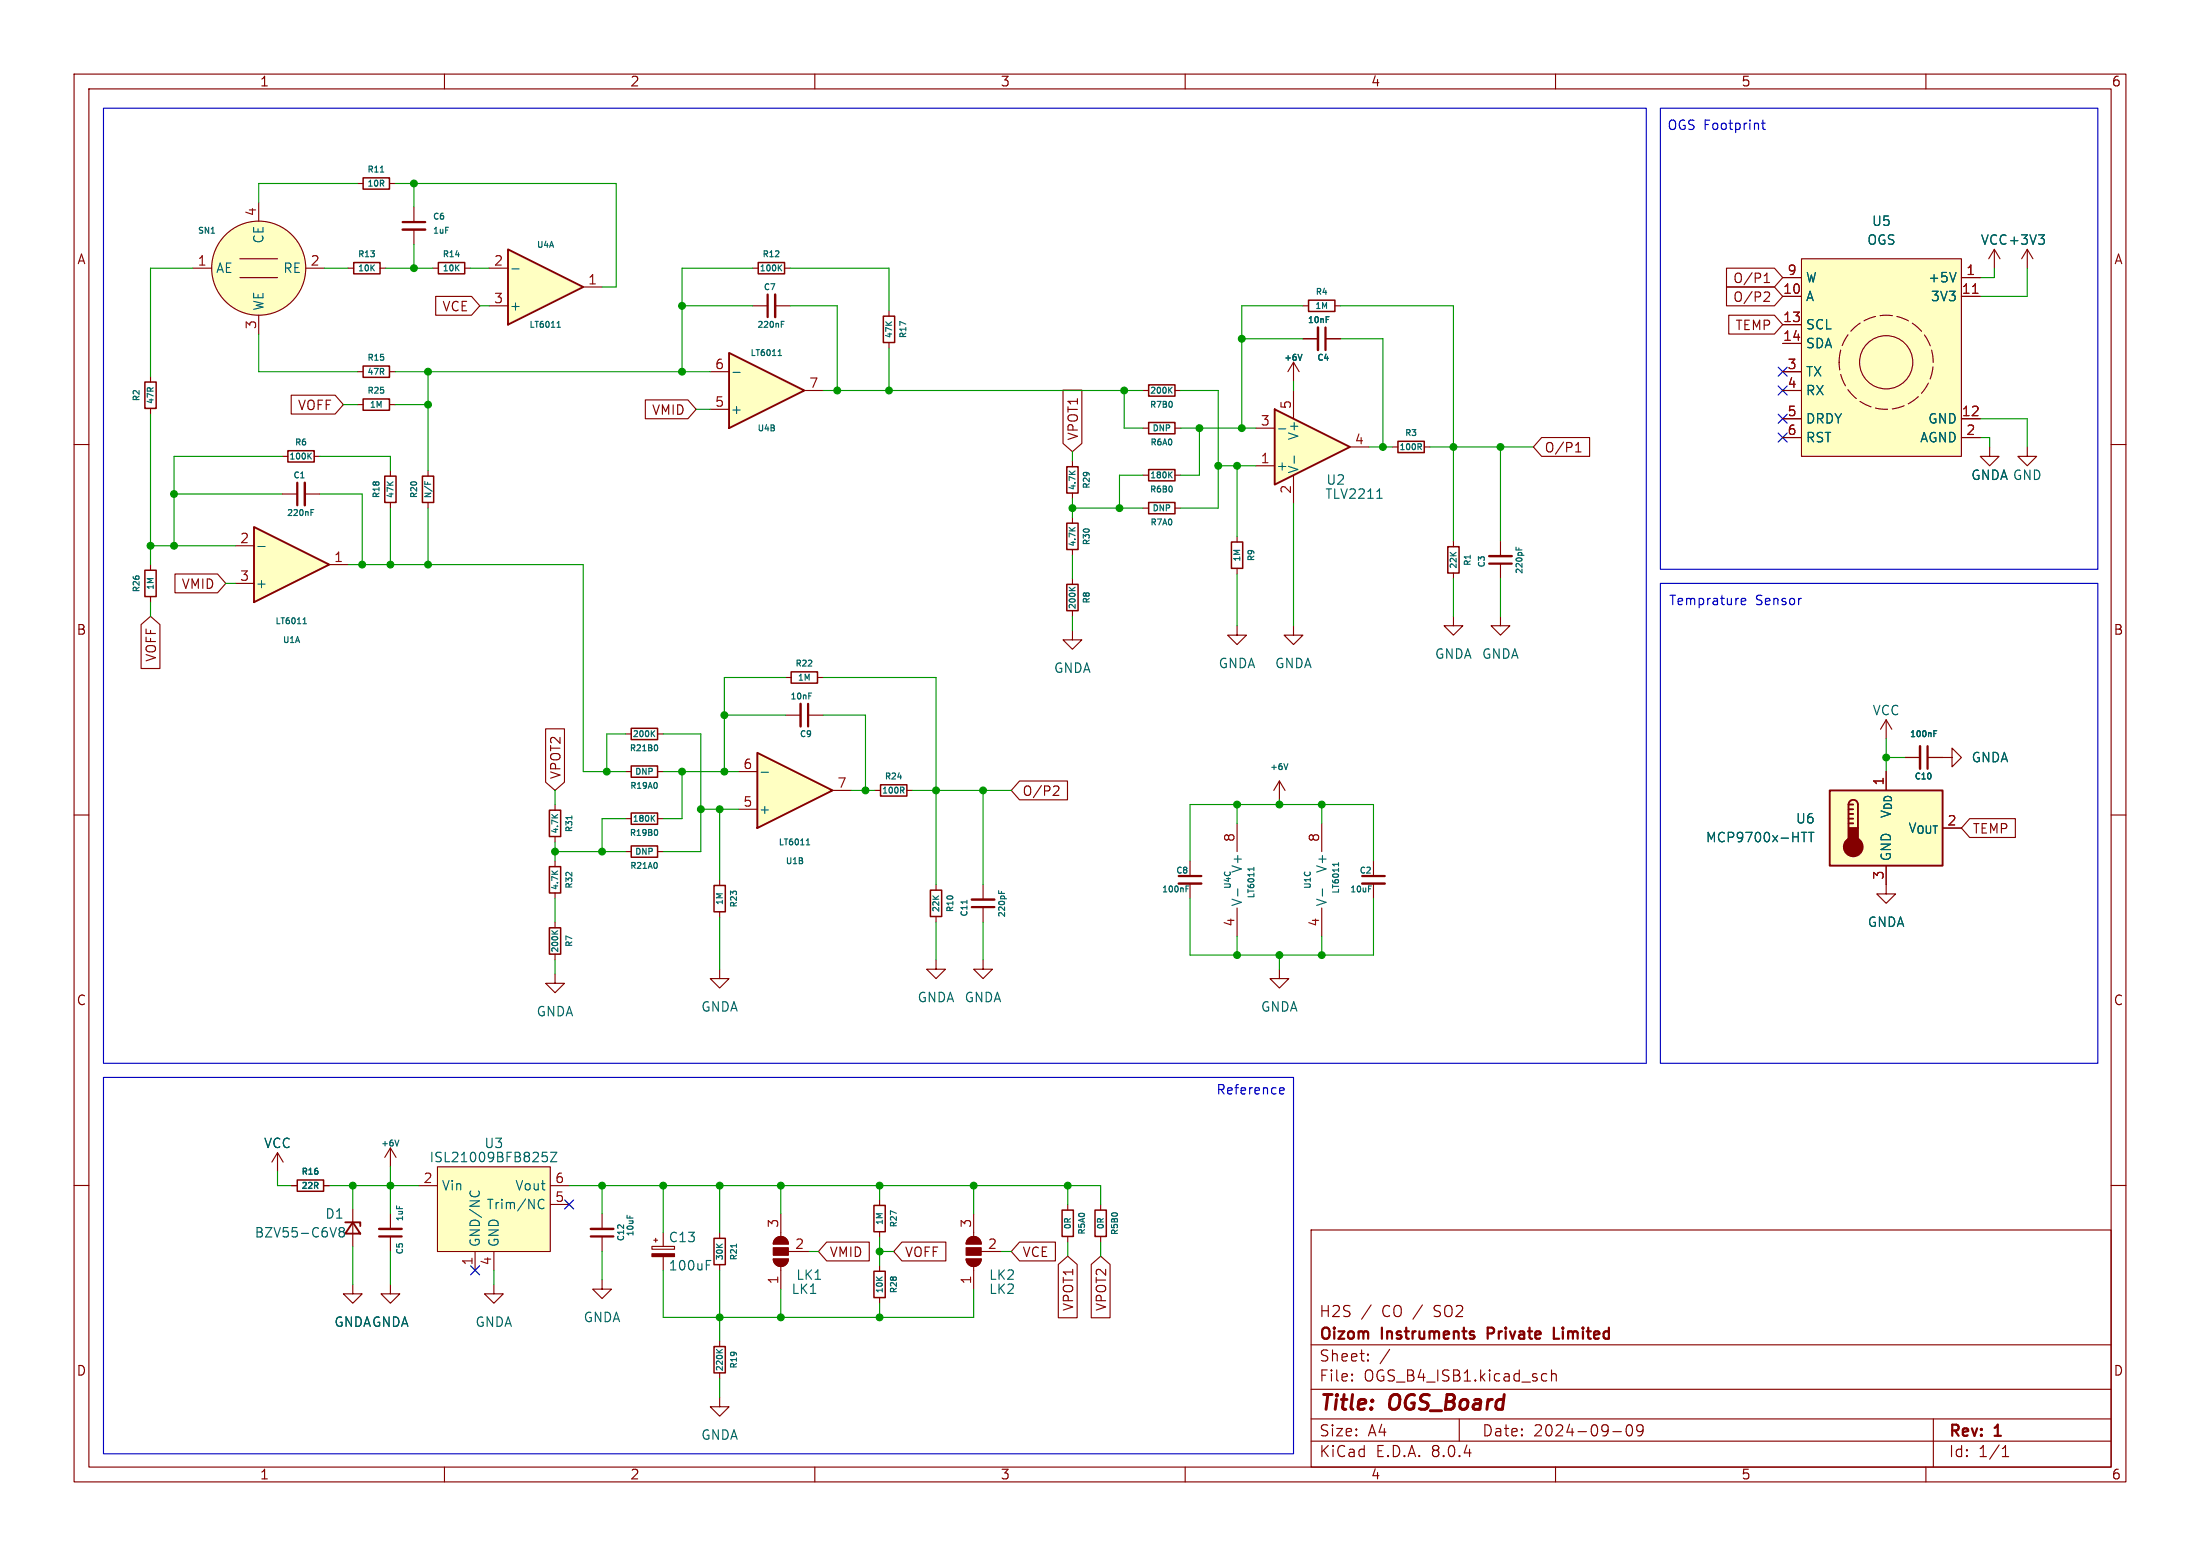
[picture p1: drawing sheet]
<svg xmlns="http://www.w3.org/2000/svg" width="297mm" height="210mm" viewBox="0 0 297 210" stroke-linecap="round" stroke-linejoin="round" font-family="sans-serif">
<g fill="none" stroke="#840000" stroke-width=".15">
<path d="M10 10h277v190h-277zM12 12h273v186h-273zM60 10v2M110 10v2M160 10v2M210 10v2M260 10v2M10 60h2M285 60h2M188 60.3h.7M192.3 60.3h.7M10 110h2"/>
<path d="M160.7 116.2v2M160.7 119.3v2M285 110h2M10 160h2M285 160h2M118.7 170.8v.8M118.7 175.1v.8M177 166h108v32h-108zM185.1 176.1l-1.3 2M60 198v2M110 198v2M160 198v2"/>
<path d="M177 194.5h108M177 191.5h108M177 187.5h108M177 181.5h108M182.5 186.3h.1l-.1 .1M182.5 186.3v.1M182.5 185.5v.1M182.5 185.5h.1l-.1 .1M184.7 183.6v.1M184.7 183.6h-.1l.1 .1M184.7 182.8v.1M184.7 182.8h-.1l.1 .1"/>
<path d="M187.6 182.1l-1.3 2M197 191.5v3M208.4 185.4l.4 .1M208.8 186.3l-.4 .1M209.5 185.5a.37 .37 0 0 1 .6 .1v.8M209.5 184.9v1.5M210 198v2M217.7 193.2h1.2M219.7 192.4a.36 .36 0 0 1 .3-.1 .36 .36 0 0 1 .3 .3 .77 .77 0 0 1-.4 1.2 .91 .91 0 0 1-.2-1.4zM221.8 192.9l-.3 .3h-.3l-.2-.3v-.3l.1-.2 .4-.1 .2 .1a.99 .99 0 0 1-.3 1.4h-.3M260 198v2M261 191.5v6.5"/>
<path d="M270.3 196.6h.9M270.3 195.5l.4-.4v1.5"/>
</g>
<path d="M159.1 118.2h3.1M200.8 180h.6M201.4 179.2h-.6v1.5M209.8 179.2v1.5h.7" fill="none" stroke="#840000" stroke-width=".3"/>
<path d="M188.7 59.6h3.6v1.5h-3.6zM118 171.6h1.5v3.5h-1.5z" fill="none" stroke="#840000" stroke-width=".2"/>
<path d="M191.8 59.9l.1 .1-.1 .3M191.6 60.3l.3 .4M160.1 120h.3M160.1 119.6h.4" fill="none" stroke="#006464" stroke-width=".15"/>
<path d="M159.1 119.3h3.1" fill="none" stroke="#840000" stroke-width=".33"/>
<path d="M243.2 34.9h21.6v26.7h-21.6z" fill="#ffffc2"/>
<g fill="none" stroke="#840000" stroke-width=".15">
<path d="M240.7 37.5h2.5M243.2 34.9h21.6v26.7h-21.6zM264.8 37.5h2.5M269.2 33.7l-.7 1.2M269.2 33.7v2.5M269.2 33.7l.8 1.2M240.7 40h2.5M240.7 56.5h2.5M240.7 43.8h2.5M240.7 46.4h2.5M240.7 59.1h2.5M240.7 50.2h2.5"/>
<path d="M240.7 52.7h2.5M264.8 40h2.5M264.8 56.5h2.5M264.8 59.1h2.5M154.3 68.6h.8M158.6 68.6h.8M268.6 60.3v1.3h1.3l-1.3 1.3-1.3-1.3h1.3M273.7 60.3v1.3h1.3l-1.3 1.3-1.3-1.3h1.3M167 111.1v3.8M167 122.6v3.8M97.2 181v.7M97.2 185.3v.8"/>
<circle cx="254.6" cy="48.9" r="3.6"/>
</g>
<circle cx="254.6" cy="48.9" r="6.3" fill="none" stroke="#840000" stroke-width=".15" stroke-dasharray="1.7 .6"/>
<path d="M264.1 36.8l-.5 1.2M167.1 120v.9M169.3 117.1v.4M169.3 117.3h-.8l.2 .1M96.7 182.1l.5 .5M97.5 182.1l-.4 .4" fill="none" stroke="#006464" stroke-width=".15"/>
<path d="M266.3 39.6h.7" fill="none" stroke="#a90000" stroke-width=".15"/>
<path d="M155.1 67.8h3.5v1.5h-3.5zM96.4 181.7h1.5v3.6h-1.5z" fill="none" stroke="#840000" stroke-width=".2"/>
<path d="M247 106.7h15.3v10.1h-15.3z" fill="#ffffc2"/>
<path d="M247 106.7h15.3v10.1h-15.3zM249.6 108.6a.64 .64 0 0 1 .6-.6 .64 .64 0 0 1 .6 .6v3.2M249.6 111.1h.6M249.6 110.5h.6M249.6 109.9h.6M249.6 109.2h.6M249.6 108.6v3.2M249.6 108.6h.6" fill="none" stroke="#840000" stroke-width=".25"/>
<g fill="#840000" stroke="#840000" stroke-width=".25">
<path d="M249.6 111.8h1.2v1.9h-1.2z"/>
<circle cx="250.2" cy="114.3" r="1.27"/>
</g>
<g fill="none" stroke="#840000" stroke-width=".15">
<path d="M175.9 41.3h.8M180.2 41.3h.8M144.8 69.9v.7M144.8 74.2v.7M154.3 64.1h.8M158.6 64.1h.8M254.6 97.2v2.5M254.6 97.2l-.7 1.2M254.6 97.2l.8 1.2M84.5 110.5h.7M88.8 110.5h.7M172.7 105.4l-.7 1.3"/>
<path d="M172.7 105.4v2.6M172.7 105.4l.8 1.3M254.6 116.8v3.9h1.3l-1.3 1.2-1.2-1.2h1.2M257.2 102.2h2M260.2 102.2h3.3v-1.2l1.3 1.2-1.3 1.3v-1.3M81.3 172.7v1.3h1.2l-1.2 1.3-1.3-1.3h1.3M81.3 163.8v2.1M81.3 166.9v2M88 168.2h3.1v.4h-3.1zM88.3 167.4h.5M88.5 167.1v.5M89.5 166.4v1.8"/>
<path d="M89.5 169.6v1.9M97.2 166.4v.7M97.2 170.7v.8"/>
</g>
<g fill="none" stroke="#006464" stroke-width=".15">
<path d="M144.3 71.2l.5 .4M145.1 71.2l-.4 .3M157.9 64l.3 .5M158.2 63.7l-.4 .5M261.1 99h.2M261.1 98.6h.4M88 110.4l.4 .5M88.4 110.1l-.5 .4M88.6 112a.5 .5 0 0 1 0 .8M173.9 103.1l-.3 .8M243.2 112.3h.7M244.2 112.3h.7"/>
<path d="M244.5 112.3v1.3M84.7 164v.4M95.4 170.7h.4M95.4 170.1h.6M99.4 167.9v.5"/>
</g>
<path d="M259.2 100.7v3.1M79.8 165.9h3" fill="none" stroke="#840000" stroke-width=".33"/>
<path d="M260.2 100.7v3.1M79.8 166.9h3" fill="none" stroke="#840000" stroke-width=".3"/>
<path d="M176.7 40.5h3.5v1.5h-3.5zM144 70.6h1.5v3.6h-1.5zM155.1 63.4h3.5v1.5h-3.5zM85.2 109.7h3.6v1.6h-3.6zM96.4 167.1h1.5v3.6h-1.5z" fill="none" stroke="#840000" stroke-width=".2"/>
<path d="M88 169.2h3.1v.4h-3.1z" fill="#840000" stroke="#840000" stroke-width=".15"/>
<path d="M68.6 33.7l10.1 5-10.1 5.1z" fill="#ffffc2"/>
<path d="M68.6 33.7l10.1 5-10.1 5.1z" fill="none" stroke="#840000" stroke-width=".25"/>
<path d="M66 36.2h2.6M78.7 38.7h2.6M66 41.3h2.6M57.8 63.5v.8M57.8 67.8v.8" fill="none" stroke="#840000" stroke-width=".15"/>
<path d="M69.1 36.3h1M75.2 44.2h.5M75.3 43.6l.1-.2v.8M57.3 65v.4M57.7 65.1v.3" fill="none" stroke="#006464" stroke-width=".15"/>
<path d="M57 64.3h1.5v3.5h-1.5z" fill="none" stroke="#840000" stroke-width=".2"/>
<path d="M98.4 47.6l10.2 5.1-10.2 5.1z" fill="#ffffc2"/>
<path d="M98.4 47.6l10.2 5.1-10.2 5.1z" fill="none" stroke="#840000" stroke-width=".25"/>
<g fill="none" stroke="#840000" stroke-width=".15">
<path d="M48.3 24.8h.7M52.6 24.8h.7M55.9 27.9v2.1M55.9 31v2M58.4 36.2h.8M62.7 36.2h.8M101.6 36.2h.8M105.9 36.2h.8M273.7 33.7l-.8 1.2M273.7 33.7v2.5M273.7 33.7l.7 1.2M95.9 55.2h2.5"/>
<path d="M95.9 50.2h2.5M101.6 41.3h2M104.6 41.3h2.1M108.6 52.7h2.5M120 41.9v.8M120 46.2v.8M154.3 52.7h.8M154.3 57.8h.8M158.6 52.7h.8M158.6 57.8h.8M174.6 48.9l-.7 1.3M174.6 48.9v2.5"/>
<path d="M174.6 48.9l.8 1.3M175.9 45.7h2M178.9 45.7h2.1M144.8 62.2v.8M144.8 66.5v.8M144.8 78.1v.8M167 72.4v.8M167 76.7v.8M196.2 73v.8M196.2 77.3v.8M202.6 73v2.1M202.6 76.1v2"/>
<path d="M84.5 99.1h.7M88.8 99.1h.7M106 96.5h2.1M106 91.4h.8M109.1 96.5h2M110.4 91.4h.7M144.8 85.1v1.3h1.2l-1.2 1.2-1.3-1.2h1.3M144.8 82.4v.8M167 84.5v1.2h1.3l-1.3 1.3-1.3-1.3h1.3M174.6 84.5v1.2h1.3l-1.3 1.3-1.2-1.3h1.2M196.2 83.2v1.3h1.3l-1.3 1.2-1.3-1.2h1.3M202.6 83.2v1.3h1.2l-1.2 1.2-1.3-1.2h1.3"/>
<path d="M74.9 108.6v.7M74.9 112.9v.8M74.9 116.2v.8M84.5 104.1h.7M84.5 114.9h.7M88.8 104.1h.7M88.8 114.9h.7M97.2 118.7v.8M118.1 106.7h.8M122.4 106.7h.8M126.4 119.4v.7M132.7 119.4v2"/>
<path d="M178.4 111.1v3.8M185.4 116.2v2M185.4 119.3v2M74.9 120.5v.8M74.9 124.5v.7M74.9 128.8v.7M97.2 123.1v.7M126.4 129.5v1.3h1.2l-1.2 1.3-1.3-1.3h1.3M126.4 123.7v.8M132.7 129.5v1.3h1.3l-1.3 1.3-1.3-1.3h1.3M132.7 122.4v2.1M172.7 130.8v1.3h1.3l-1.3 1.3-1.3-1.3h1.3"/>
<path d="M178.4 122.6v3.8"/>
</g>
<g fill="none" stroke="#006464" stroke-width=".15">
<path d="M51.4 23.2h.4M105.2 36.1l.3 .5M105.5 35.8l-.4 .4M275.2 31.7h.8l-.4 .5M275.7 32.2l.3 .2v.3l-.3 .3M99 50.3h.9M105 48h.5M105.1 47.4l.2-.2v.8M105.5 43.8h.2M105.5 43.4h.4M157.9 52.6l.3 .5M158.2 52.3l-.4 .4"/>
<path d="M175.8 47.8l-.3 .8M179 42.7h.4M144.3 63.6l.5 .4M144.3 79.3l.5 .4M145.1 63.6l-.4 .3M145.1 79.3l-.4 .3M204.7 73.8v.4M205 74v.2M88 99l.4 .4M88.4 98.6l-.5 .5M109.2 93.5h.4M74.5 109.9l.4 .5"/>
<path d="M74.5 117.5l.4 .5M75.3 109.9l-.5 .4M75.3 117.5l-.5 .4M77.2 110.1v.5M88.6 100.5a.5 .5 0 0 1 0 .8M88.7 105.8v.5M88.7 116.6v.4M121.8 106.7l.2 .3M122 106.3v.1v.2M178.5 120v.9M180.7 116.4v.5M180.7 116.7h-.8l.2 .1"/>
<path d="M184.8 119.6h.3M74.5 125.6l.4 .5M75.3 125.6l-.5 .4M130.5 121.5v.5M134.8 120.2v.4M135.2 120.3v.3"/>
</g>
<g fill="none" stroke="#840000" stroke-width=".2">
<path d="M49 24h3.6v1.5h-3.6zM59.2 35.4h3.5v1.6h-3.5zM102.4 35.4h3.5v1.6h-3.5zM119.3 42.7h1.5v3.5h-1.5zM155.1 51.9h3.5v1.6h-3.5zM155.1 57h3.5v1.5h-3.5zM144 63h1.5v3.5h-1.5zM144 78.9h1.5v3.5h-1.5zM166.2 73.2h1.6v3.5h-1.6zM195.5 73.8h1.5v3.5h-1.5zM85.2 98.3h3.6v1.5h-3.6zM106.8 90.7h3.6v1.5h-3.6z"/>
<path d="M74.2 109.3h1.5v3.6h-1.5zM74.2 117h1.5v3.5h-1.5zM85.2 103.4h3.6v1.5h-3.6zM85.2 114.2h3.6v1.5h-3.6zM96.4 119.5h1.5v3.6h-1.5zM118.9 105.9h3.5v1.5h-3.5zM74.2 125.2h1.5v3.6h-1.5zM125.6 120.1h1.5v3.6h-1.5z"/>
</g>
<path d="M54.4 31h3M104.6 39.8v3M177.9 44.2v3M201 75.1h3.1M108.1 95v3M183.9 119.3h3M131.2 121.4h3" fill="none" stroke="#840000" stroke-width=".33"/>
<path d="M54.4 30h3M103.6 39.8v3M178.9 44.2v3M201 76.1h3.1M109.1 95v3M183.9 118.2h3M131.2 122.4h3" fill="none" stroke="#840000" stroke-width=".3"/>
<path d="M172.1 55.2l10.1 5.1-10.1 5.1z" fill="#ffffc2"/>
<path d="M172.1 55.2l10.1 5.1-10.1 5.1z" fill="none" stroke="#840000" stroke-width=".25"/>
<path d="M169.5 57.8h2.6M174.6 52.7v3.8M169.5 62.9h2.6M174.6 64.1v3.8M182.2 60.3h2.6M74.9 131.4v1.3h1.3l-1.3 1.3-1.2-1.3h1.2" fill="none" stroke="#840000" stroke-width=".15"/>
<path d="M172.6 57.9h1M174.7 61.5v1M185.9 67.3h.7" fill="none" stroke="#006464" stroke-width=".15"/>
<path d="M102.2 101.6l10.2 5.1-10.2 5.1z" fill="#ffffc2"/>
<path d="M102.2 101.6l10.2 5.1-10.2 5.1z" fill="none" stroke="#840000" stroke-width=".25"/>
<path d="M99.7 109.2h2.5M99.7 104.1h2.5M112.4 106.7h2.5M97.2 130.8v1.3h1.2l-1.2 1.3-1.3-1.3h1.3" fill="none" stroke="#840000" stroke-width=".15"/>
<path d="M102.8 104.2h.9M108.9 114h.4M108.9 113.4l.2-.2v.8" fill="none" stroke="#006464" stroke-width=".15"/>
<path d="M34.3 71.1l10.1 5.1-10.1 5.1z" fill="#ffffc2"/>
<path d="M34.3 71.1l10.1 5.1-10.1 5.1zM46.6 165h2v.5M47.6 165l1 1.5h-2z" fill="none" stroke="#840000" stroke-width=".25"/>
<g fill="none" stroke="#840000" stroke-width=".15">
<path d="M26 36.2h2.6M32.4 37.5h5.1M32.4 34.9h5.1M34.9 27.3v2.5M41.3 36.2h2.5M47 36.2h.8M51.3 36.2h.8M20.3 50.8v.8M20.3 55.1v.8M34.9 42.5v2.6M48.3 50.2h.7M48.3 54.6h.7"/>
<path d="M52.6 50.2h.7M52.6 54.6h.7M20.3 76.2v.8M31.7 73.7h2.6M31.7 78.7h2.6M38.1 66.7h2M38.1 61.6h.8M41.1 66.7h2.1M42.4 61.6h.8M44.4 76.2h2.6M52.7 63.5v.8M52.7 67.8v.8"/>
<path d="M20.3 80.5v.8M37.5 155.6l-.8 1.2M37.5 155.6v2.5M37.5 155.6l.7 1.2M52.7 154.9v2.6M52.7 154.9l-.8 1.3M52.7 154.9l.8 1.3M39.4 160h.7M43.7 160h.7M47.6 173.4v1.2h1.3l-1.3 1.3-1.2-1.3h1.2M47.6 163.2v5.1M52.7 173.4v1.2h1.3l-1.3 1.3-1.3-1.3h1.3"/>
<path d="M52.7 163.8v2.1M52.7 166.9v2M66.7 173.4v1.2h1.2l-1.2 1.3-1.3-1.3h1.3M118.7 161.9v.8M118.7 166.2v.8M130.4 169.9h2.1a1.02 1.02 0 0 1-1.1 1 1.02 1.02 0 0 1-1-1zM130.7 167.2a1.02 1.02 0 0 1 1.1-.2 1.02 1.02 0 0 1 .7 .9h-2.1l.1-.4zM131.4 163.8v3.1M131.4 170.9v3.1M132.5 168.9h2.8M144.1 162.6v.7M144.1 166.9v.7"/>
<path d="M148.6 162.6v.7M148.6 166.9v.7M97.2 188.6v1.3h1.2l-1.2 1.2-1.3-1.2h1.3"/>
<circle cx="34.9" cy="36.2" r="6.3"/>
</g>
<g fill="none" stroke="#006464" stroke-width=".15">
<path d="M28.5 31.5h.5M34.8 73.8h1M41.7 61.5l.3 .5M42 69.2h.2M42 68.8h.4M42 61.2l-.4 .4M40.9 84.2h.5M41 83.6l.1-.2v.8M53.8 153.9l-.2 .8M45.4 165.7l-.4 1.2M46 166.2l-.2-.2 .2-.3h.3l.2 .2-.2 .3M46 166.2l-.2 .3v.3l.2 .1h.4l.1-.2-.1-.4-.1-.1"/>
<path d="M46 166.2h.3"/>
</g>
<path d="M47.8 35.4h3.5v1.6h-3.5zM19.6 51.6h1.5v3.5h-1.5zM49 49.4h3.6v1.5h-3.6zM49 53.8h3.6v1.6h-3.6zM19.6 77h1.5v3.5h-1.5zM38.9 60.8h3.5v1.6h-3.5zM51.9 64.3h1.6v3.5h-1.6zM40.1 159.3h3.6v1.5h-3.6zM118 162.7h1.5v3.5h-1.5zM143.4 163.3h1.5v3.6h-1.5zM147.8 163.3h1.6v3.6h-1.6z" fill="none" stroke="#840000" stroke-width=".2"/>
<circle cx="34.9" cy="36.2" r="6.3" fill="#ffffc2" stroke="#ffffc2" stroke-width=".14"/>
<path d="M41.1 65.2v3M51.2 165.9h3" fill="none" stroke="#840000" stroke-width=".33"/>
<path d="M40.1 65.2v3M51.2 166.9h3" fill="none" stroke="#840000" stroke-width=".3"/>
<g fill="#840000" stroke="#840000" stroke-width=".15">
<path d="M130.4 169.9h2.1a1.02 1.02 0 0 1-1.1 1 1.02 1.02 0 0 1-1-1z"/>
<path d="M130.4 168.4h2.1v1h-2.1z"/>
<path d="M130.7 167.2a1.02 1.02 0 0 1 1.1-.2 1.02 1.02 0 0 1 .7 .9h-2.1l.1-.4z"/>
</g>
<path d="M59.1 157.5h15.2v11.4h-15.2z" fill="#ffffc2"/>
<g fill="none" stroke="#840000" stroke-width=".15">
<path d="M233.1 36.2h6.5l1.1 1.3-1.1 1.2h-6.5zM233.1 38.7h6.5l1.1 1.3-1.1 1.3h-6.5zM238.2 38.1h.7M238.2 37.2l.3-.3v1.2M238.3 39.4l.5 .1 .1 .3-.1 .1-.7 .8h.8M240.7 37.5h2.5M264.8 37.5h2.5M39.3 53.3h5.9l1.2 1.3-1.2 1.3h-5.9zM58.8 40h4.9l1.1 1.3-1.1 1.2h-4.9zM87.1 54h5.8l1.1 1.2-1.1 1.3h-5.8zM143.5 52.6h2.6v7.2l-1.3 1.2-1.3-1.2zM175.9 45.7h2"/>
<path d="M178.9 45.7h2.1M208.1 59.1h6.5v2.5h-6.5l-1.1-1.3zM233.4 42.5h6.2l1.1 1.3-1.1 1.3h-6.2zM240.7 40h2.5M240.7 56.5h2.5M240.7 43.8h2.5M240.7 46.4h2.5M240.7 59.1h2.5M240.7 50.2h2.5M240.7 52.7h2.5M264.8 40h2.5M264.8 56.5h2.5"/>
<path d="M264.8 59.1h2.5M23.6 77.5h5.8l1.1 1.2-1.1 1.3h-5.8zM212.7 61h.7M212.7 60.1l.4-.4v1.3M19 84.3l1.3-1.1 1.3 1.1v5.9h-2.6zM73.7 98.4h2.5v7.2l-1.3 1.1-1.2-1.1zM137.6 105.4h6.5v2.6h-6.5l-1.1-1.3zM142.4 106.1h.4l.2 .3-.1 .2-.7 .8h.8M254.6 116.8v2.6M257.2 102.2h2M260.2 102.2h2.1M265.9 110.5h6.2v2.5h-6.2l-1.1-1.2z"/>
<path d="M59.1 157.5h15.2v11.4h-15.2zM39.4 160h.7M43.7 160h.7M56.5 160h2.6M64.1 168.9v2.6M66.7 168.9v2.6M74.3 160h2.5M74.3 162.6h2.5M104.4 169.9h2a1.02 1.02 0 0 1-1 1 1.02 1.02 0 0 1-1-1zM104.7 167.2a1.02 1.02 0 0 1 1.1-.2 1.02 1.02 0 0 1 .6 .9h-2l.1-.4zM105.4 163.8v3.1M105.4 170.9v3.1"/>
<path d="M106.4 168.9h2.8M111.6 167.6h5.8v2.6h-5.8l-1.1-1.3zM121.8 167.6h5.9v2.6h-5.9l-1.2-1.3zM137.6 167.6h4.9v2.6h-4.9l-1.1-1.3zM142.9 170.7l1.2-1.2 1.3 1.2v7.2h-2.5zM147.3 170.7l1.3-1.2 1.3 1.2v7.2h-2.6z"/>
</g>
<g fill="none" stroke="#006464" stroke-width=".15">
<path d="M264.1 36.8l-.5 1.2M275.2 31.7h.8l-.4 .5M275.7 32.2l.3 .2v.3l-.3 .3M175.8 47.8l-.3 .8M179 42.7h.4M261.1 99h.2M261.1 98.6h.4M243.2 112.3h.7M244.2 112.3h.7M244.5 112.3v1.3M73.2 155.5h.6M73.4 156h.3l.2 .2v.3l-.1 .2-.4 .1"/>
<path d="M74.3 155.5h.9l-.9 1.3h.9M63.6 160.7l-.2 .3M64.6 160.7l.1 .3M72.7 162.8a.44 .44 0 0 0 .7 .2M73.4 162v-.1a.45 .45 0 0 0-.7 .3"/>
</g>
<g fill="#840000" stroke="#840000" stroke-width=".15">
<path d="M104.4 169.9h2a1.02 1.02 0 0 1-1 1 1.02 1.02 0 0 1-1-1z"/>
<path d="M104.4 168.4h2v1h-2z"/>
<path d="M104.7 167.2a1.02 1.02 0 0 1 1.1-.2 1.02 1.02 0 0 1 .6 .9h-2l.1-.4z"/>
</g>
<path d="M14 14.6h208.2v128.9h-208.2zM224.2 14.6h59v62.2h-59zM237.8 16.6h.5M238 16.2v1.1l.1 .1 .2 .1M224.2 78.7h59v64.8h-59zM235.1 81.2l.6-.1-.1-.3h-.3l-.2 .1v.6h.5M14 145.4h160.6v50.8h-160.6zM172.8 147.6h.5M172.8 146.9l.4-.1 .1 .1 .1 .2-.6 .1" fill="none" stroke="#0000c2" stroke-width=".15"/>
<g fill="none" stroke="#009600" stroke-width=".15">
<path d="M26 36.2h-5.7v14.6M43.8 36.2h3.2M48.3 24.8h-13.4v2.5M52.1 36.2h6.3M53.3 24.8h29.9v13.9h-1.9M55.9 24.8v3.1M55.9 33v3.2M63.5 36.2h2.5M101.6 36.2h-9.5v14M106.7 36.2h13.3v5.7M269.2 36.2v1.3h-1.9M273.7 36.2v3.8h-6.4"/>
<path d="M20.3 55.9v20.3M34.9 45.1v5.1h13.4M46.4 54.6h1.9M53.3 54.6h4.5M53.3 50.2h42.6M57.8 50.2v13.3M64.8 41.3h1.2M92.1 41.3h9.5M94 55.2h1.9M106.7 41.3h6.3v11.4M111.1 52.7h43.2M120 47v5.7"/>
<path d="M151.8 52.7v5.1h2.5M159.4 57.8h10.1M159.4 52.7h5.1v15.9h-5.1M161.9 57.8v6.3h-2.5M167.6 45.7h8.3M174.6 51.4v1.3M175.9 41.3h-8.3v16.5M181 45.7h5.7v14.6M181 41.3h15.2v31.7M267.3 56.5h6.4v3.8M267.3 59.1h1.3v1.2M20.3 73.7h11.4"/>
<path d="M23.5 66.7h14.6M30.5 78.7h1.2M38.1 61.6h-14.6v12.1M43.2 66.7h5.7v9.5M43.2 61.6h9.5v1.9M47 76.2h31.7v27.9h5.8M52.7 68.6v7.6M57.8 68.6v7.6M144.8 68.6h9.5M144.8 61v1.2M144.8 67.3v2.6M144.8 74.9v3.2"/>
<path d="M154.3 64.1h-3.2v4.5M164.5 62.9h5M167 62.9v9.5M167 77.5v7M174.6 67.9v16.6M184.8 60.3h3.2M193 60.3h14M196.2 78.1v5.1M202.6 60.3v12.7M202.6 78.1v5.1M20.3 81.3v1.9M84.5 99.1h-2.6v5"/>
<path d="M89.5 99.1h5.1v15.8h-5.1M97.8 96.5h8.2M106 91.4h-8.2v12.7M111.1 96.5h5.7v10.2M111.1 91.4h15.3v28M144.8 83.2v1.9M254.6 99.7v4.4M74.9 114.9h9.6M74.9 106.7v1.9M74.9 113.7v2.5M84.5 110.5h-3.2v4.4M89.5 104.1h10.2"/>
<path d="M92.1 104.1v6.4h-2.6M94.6 109.2h5.1M97.2 109.2v9.5M114.9 106.7h3.2M123.2 106.7h13.3M132.7 106.7v12.7M160.7 116.2v-7.6h24.7v7.6M167 108.6v2.5M172.7 108v.6M178.4 108.6v2.5M254.6 102.2h2.6M74.9 121.3v3.2"/>
<path d="M74.9 129.5v1.9M97.2 123.8v7M126.4 124.5v5M132.7 124.5v5M160.7 121.3v7.6h24.7v-7.6M167 126.4v2.5M172.7 128.9v1.9M178.4 126.4v2.5M37.5 158.1v1.9h1.9M52.7 157.5v6.3M44.4 160h12.1M47.6 160v3.2"/>
<path d="M47.6 168.3v5.1M52.7 168.9v4.5M66.7 171.5v1.9M76.8 160h71.8v2.6M81.3 160v3.8M81.3 168.9v3.8M89.5 171.5v6.3h41.9v-3.8M89.5 160v6.4M97.2 160v6.4M97.2 171.5v9.5M105.4 160v3.8M105.4 174v3.8"/>
<path d="M109.2 168.9h1.3M118.7 160v1.9M118.7 167v3.8M118.7 175.9v1.9M118.7 168.9h1.9M131.4 160v3.8M135.3 168.9h1.2M144.1 160v2.6M144.1 167.6v1.9M148.6 167.6v1.9M97.2 186.1v2.5"/>
</g>
<path d="M240.1 52.1l1.2 1.2M240.1 58.4l1.2 1.3M240.1 55.9l1.2 1.2M240.1 49.6l1.2 1.2M241.3 52.1l-1.2 1.2M241.3 58.4l-1.2 1.3M241.3 55.9l-1.2 1.2M241.3 49.6l-1.2 1.2M63.5 170.8l1.2 1.3M64.7 170.8l-1.2 1.3M76.2 162l1.2 1.2M77.4 162l-1.2 1.2" fill="none" stroke="#000084" stroke-width=".15"/>
<path d="M266.3 39.6h.7" fill="none" stroke="#a90000" stroke-width=".15"/>
<g fill="#009600" stroke="#009600" stroke-width=".15">
<circle cx="254.6" cy="102.2" r=".46"/>
<circle cx="132.7" cy="106.7" r=".46"/>
<circle cx="167" cy="108.6" r=".46"/>
<circle cx="167" cy="128.9" r=".46"/>
<circle cx="126.4" cy="106.7" r=".46"/>
<circle cx="105.4" cy="160" r=".46"/>
<circle cx="118.7" cy="160" r=".46"/>
<circle cx="131.4" cy="160" r=".46"/>
<circle cx="144.1" cy="160" r=".46"/>
<circle cx="144.8" cy="68.6" r=".46"/>
<circle cx="120" cy="52.7" r=".46"/>
<circle cx="151.1" cy="68.6" r=".46"/>
<circle cx="167.6" cy="57.8" r=".46"/>
<circle cx="151.8" cy="52.7" r=".46"/>
<circle cx="178.4" cy="128.9" r=".46"/>
<circle cx="178.4" cy="108.6" r=".46"/>
<circle cx="172.7" cy="108.6" r=".46"/>
<circle cx="116.8" cy="106.7" r=".46"/>
<circle cx="172.7" cy="128.9" r=".46"/>
<circle cx="164.5" cy="62.9" r=".46"/>
<circle cx="167" cy="62.9" r=".46"/>
<circle cx="161.9" cy="57.8" r=".46"/>
<circle cx="167.6" cy="45.7" r=".46"/>
<circle cx="202.6" cy="60.3" r=".46"/>
<circle cx="186.7" cy="60.3" r=".46"/>
<circle cx="196.2" cy="60.3" r=".46"/>
<circle cx="55.9" cy="36.2" r=".46"/>
<circle cx="55.9" cy="24.8" r=".46"/>
<circle cx="97.8" cy="96.5" r=".46"/>
<circle cx="97.8" cy="104.1" r=".46"/>
<circle cx="94.6" cy="109.2" r=".46"/>
<circle cx="92.1" cy="104.1" r=".46"/>
<circle cx="81.9" cy="104.1" r=".46"/>
<circle cx="48.9" cy="76.2" r=".46"/>
<circle cx="52.7" cy="76.2" r=".46"/>
<circle cx="57.8" cy="76.2" r=".46"/>
<circle cx="23.5" cy="66.7" r=".46"/>
<circle cx="23.5" cy="73.7" r=".46"/>
<circle cx="20.3" cy="73.7" r=".46"/>
<circle cx="47.6" cy="160" r=".46"/>
<circle cx="52.7" cy="160" r=".46"/>
<circle cx="97.2" cy="177.8" r=".46"/>
<circle cx="97.2" cy="160" r=".46"/>
<circle cx="89.5" cy="160" r=".46"/>
<circle cx="81.3" cy="160" r=".46"/>
<circle cx="97.2" cy="109.2" r=".46"/>
<circle cx="74.9" cy="114.9" r=".46"/>
<circle cx="81.3" cy="114.9" r=".46"/>
<circle cx="118.7" cy="177.8" r=".46"/>
<circle cx="118.7" cy="168.9" r=".46"/>
<circle cx="105.4" cy="177.8" r=".46"/>
<circle cx="57.8" cy="54.6" r=".46"/>
<circle cx="57.8" cy="50.2" r=".46"/>
<circle cx="113" cy="52.7" r=".46"/>
<circle cx="92.1" cy="41.3" r=".46"/>
<circle cx="92.1" cy="50.2" r=".46"/>
</g>
<g font-size="2.8" fill="#840000">
<text x="178" y="190.9">Title:</text>
<text x="187.7" y="190.9">OGS_Board</text>
</g>
<g font-size="2.1" fill="#840000">
<text x="178" y="178">H2S</text>
<text x="186.6" y="178">CO /</text>
<text x="193.8" y="178">SO2</text>
<text x="178" y="184">Sheet:</text>
<text x="178" y="181.2">Oizom</text>
<text x="186.6" y="181.2">Instruments</text>
<text x="201.5" y="181.2">Private</text>
<text x="211" y="181.2">Limited</text>
<text x="178" y="186.7">File:</text>
<text x="184.1" y="186.7">OGS_B4_ISB1.kicad_sch</text>
<text x="178" y="196.9">KiCad</text>
<text x="178" y="194.1">Size:</text>
<text x="184.7" y="194.1">A4</text>
<text x="185.7" y="196.9">E.D.A.</text>
<text x="193.3" y="196.9">8.0.4</text>
<text x="200" y="194.1">Date:</text>
<text x="207" y="194.1">2024-09-09</text>
<text x="263" y="194.3">Rev:</text>
<text x="263" y="196.9">Id:</text>
<text x="267.1" y="196.9">1/1</text>
<text x="269.4" y="194.3">1</text>
</g>
<g font-size="1.8" fill="#840000">
<text x="35" y="11.9">1</text>
<text x="85" y="11.9">2</text>
<text x="135" y="11.9">3</text>
<text x="185" y="11.9">4</text>
<text x="235" y="11.9">5</text>
<text x="285" y="11.9">6</text>
<text x="10.3" y="35.9">A</text>
<text x="285.3" y="35.9">A</text>
<text x="233.9" y="38.4">O/P1</text>
<text x="233.9" y="41">O/P2</text>
<text x="59.6" y="42.2">VCE</text>
<text x="234.2" y="44.8">TEMP</text>
<text x="40.1" y="55.6">VOFF</text>
<text x="87.9" y="56.2">VMID</text>
<text x="145.7" y="59.5" transform="rotate(-90 145.7 59.5)">VPOT1</text>
<text x="208.4" y="61.3">O/P1</text>
<text x="24.4" y="79.7">VMID</text>
<text x="10.3" y="85.9">B</text>
<text x="21.3" y="89.4" transform="rotate(-90 21.3 89.4)">VOFF</text>
<text x="285.3" y="85.9">B</text>
<text x="75.9" y="105.3" transform="rotate(-90 75.9 105.3)">VPOT2</text>
<text x="138" y="107.6">O/P2</text>
<text x="266.2" y="112.7">TEMP</text>
<text x="10.3" y="135.9">C</text>
<text x="285.3" y="135.9">C</text>
<text x="111.9" y="169.9">VMID</text>
<text x="122.1" y="169.9">VOFF</text>
<text x="138" y="169.9">VCE</text>
<text x="145.1" y="177" transform="rotate(-90 145.1 177)">VPOT1</text>
<text x="149.5" y="177" transform="rotate(-90 149.5 177)">VPOT2</text>
<text x="10.3" y="185.9">D</text>
<text x="285.3" y="185.9">D</text>
<text x="35" y="199.9">1</text>
<text x="85" y="199.9">2</text>
<text x="135" y="199.9">3</text>
<text x="185" y="199.9">4</text>
<text x="235" y="199.9">5</text>
<text x="285" y="199.9">6</text>
</g>
<g font-size="1.8" fill="#0000c2">
<text x="225" y="17.8">OGS Footprint</text>
<text x="225.2" y="81.9">Temprature</text>
<text x="237" y="81.9">Sensor</text>
<text x="164.1" y="147.9">Reference</text>
</g>
<g font-size="1.8" fill="#a90000">
<text x="34.7" y="29.3" transform="rotate(-90 34.7 29.3)">4</text>
<text x="26.6" y="35.9">1</text>
<text x="41.8" y="35.9">2</text>
<text x="66.6" y="35.9">2</text>
<text x="66.6" y="41">3</text>
<text x="79.3" y="38.5">1</text>
<text x="240.6" y="39.8">10</text>
<text x="241.2" y="37.2">9</text>
<text x="264.8" y="39.8">11</text>
<text x="265.4" y="37.2">1</text>
<text x="34.7" y="44.5" transform="rotate(-90 34.7 44.5)">3</text>
<text x="240.6" y="43.6">13</text>
<text x="240.6" y="46.1">14</text>
<text x="96.4" y="49.9">6</text>
<text x="109.1" y="52.5">7</text>
<text x="241.2" y="49.9">3</text>
<text x="241.2" y="52.5">4</text>
<text x="96.4" y="55">5</text>
<text x="170.1" y="57.5">3</text>
<text x="174.4" y="55.3" transform="rotate(-90 174.4 55.3)">5</text>
<text x="241.2" y="56.3">5</text>
<text x="241.2" y="58.8">6</text>
<text x="264.8" y="56.3">12</text>
<text x="265.4" y="58.8">2</text>
<text x="170.1" y="62.6">1</text>
<text x="182.8" y="60.1">4</text>
<text x="174.4" y="66.7" transform="rotate(-90 174.4 66.7)">2</text>
<text x="32.3" y="73.4">2</text>
<text x="45" y="75.9">1</text>
<text x="32.3" y="78.5">3</text>
<text x="100.3" y="103.9">6</text>
<text x="113" y="106.4">7</text>
<text x="254.4" y="106.1" transform="rotate(-90 254.4 106.1)">1</text>
<text x="100.3" y="109">5</text>
<text x="166.8" y="113.7" transform="rotate(-90 166.8 113.7)">8</text>
<text x="178.2" y="113.7" transform="rotate(-90 178.2 113.7)">8</text>
<text x="262.8" y="111.5">2</text>
<text x="254.4" y="118.8" transform="rotate(-90 254.4 118.8)">3</text>
<text x="166.8" y="125.2" transform="rotate(-90 166.8 125.2)">4</text>
<text x="178.2" y="125.2" transform="rotate(-90 178.2 125.2)">4</text>
<text x="57.1" y="159.8">2</text>
<text x="74.9" y="159.8">6</text>
<text x="74.9" y="162.3">5</text>
<text x="105.2" y="165.8" transform="rotate(-90 105.2 165.8)">3</text>
<text x="131.2" y="165.8" transform="rotate(-90 131.2 165.8)">3</text>
<text x="63.9" y="170.9" transform="rotate(-90 63.9 170.9)">1</text>
<text x="66.4" y="170.9" transform="rotate(-90 66.4 170.9)">4</text>
<text x="105.2" y="173.4" transform="rotate(-90 105.2 173.4)">1</text>
<text x="107.2" y="168.7">2</text>
<text x="131.2" y="173.4" transform="rotate(-90 131.2 173.4)">1</text>
<text x="133.3" y="168.7">2</text>
</g>
<g font-size="1.8" fill="#006464">
<text x="35.8" y="33" transform="rotate(-90 35.8 33)">CE</text>
<text x="252" y="33.2">OGS</text>
<text x="252.6" y="30.7">U5</text>
<text x="267.3" y="33.2">VCC+3V3</text>
<text x="29.1" y="37.1">AE</text>
<text x="38.1" y="37.1">RE</text>
<text x="243.7" y="40.9">A</text>
<text x="243.7" y="38.3">W</text>
<text x="260.2" y="38.3">+5V</text>
<text x="260.6" y="40.9">3V3</text>
<text x="35.8" y="42" transform="rotate(-90 35.8 42)">WE</text>
<text x="68.7" y="42.1">+</text>
<text x="243.7" y="44.7">SCL</text>
<text x="243.7" y="47.2">SDA</text>
<text x="243.7" y="51">TX</text>
<text x="243.7" y="53.6">RX</text>
<text x="98.6" y="56.1">+</text>
<text x="175.5" y="59.5" transform="rotate(-90 175.5 59.5)">V+</text>
<text x="243.7" y="57.4">DRDY</text>
<text x="243.7" y="59.9">RST</text>
<text x="259.1" y="59.9">AGND</text>
<text x="260.2" y="57.4">GND</text>
<text x="172.2" y="63.7">+</text>
<text x="175.5" y="64" transform="rotate(-90 175.5 64)">V-</text>
<text x="179" y="65.6">U2</text>
<text x="266" y="65">GNDA GND</text>
<text x="266" y="65">GNDA</text>
<text x="178.8" y="67.5">TLV2211</text>
<text x="34.4" y="79.6">+</text>
<text x="193.6" y="89.1">GNDA</text>
<text x="200" y="89.1">GNDA</text>
<text x="142.2" y="91">GNDA</text>
<text x="164.4" y="90.4">GNDA</text>
<text x="172" y="90.4">GNDA</text>
<text x="252.7" y="96.7">VCC</text>
<text x="266.1" y="103.1">GNDA</text>
<text x="102.4" y="110.1">+</text>
<text x="230.2" y="113.9">MCP9700x-HTT</text>
<text x="242.4" y="111.4">U6</text>
<text x="255.5" y="110.6" transform="rotate(-90 255.5 110.6)">V_{DD}</text>
<text x="257.5" y="112.6">V_{OUT}</text>
<text x="167.9" y="117.9" transform="rotate(-90 167.9 117.9)">V+</text>
<text x="179.3" y="117.9" transform="rotate(-90 179.3 117.9)">V+</text>
<text x="255.5" y="116.3" transform="rotate(-90 255.5 116.3)">GND</text>
<text x="167.9" y="122.4" transform="rotate(-90 167.9 122.4)">V-</text>
<text x="179.3" y="122.4" transform="rotate(-90 179.3 122.4)">V-</text>
<text x="252.1" y="125.3">GNDA</text>
<text x="72.3" y="137.4">GNDA</text>
<text x="94.6" y="136.8">GNDA</text>
<text x="123.8" y="135.5">GNDA</text>
<text x="130.1" y="135.5">GNDA</text>
<text x="170.1" y="136.8">GNDA</text>
<text x="35.5" y="155.2">VCC</text>
<text x="65.3" y="155.2">U3</text>
<text x="57.9" y="157.1">ISL21009BFB825Z</text>
<text x="59.6" y="160.9">Vin</text>
<text x="69.5" y="160.9">Vout</text>
<text x="34.3" y="167.2">BZV55-C6V8</text>
<text x="43.8" y="164.7">D1</text>
<text x="65.6" y="163.4">Trim/NC</text>
<text x="90.2" y="167.9">C13</text>
<text x="65" y="168.4" transform="rotate(-90 65 168.4)">GND/NC</text>
<text x="67.5" y="168.4" transform="rotate(-90 67.5 168.4)">GND</text>
<text x="90.2" y="171.7">100uF</text>
<text x="107.4" y="172.9">LK1</text>
<text x="133.4" y="172.9">LK2</text>
<text x="45" y="179.3">GNDAGNDA</text>
<text x="64.1" y="179.3">GNDA</text>
<text x="78.7" y="178.7">GNDA</text>
<text x="106.8" y="174.9">LK1</text>
<text x="133.4" y="174.9">LK2</text>
<text x="94.6" y="194.5">GNDA</text>
</g>
<g font-size="1.1" fill="#006464">
<text x="49.5" y="23.5">R11</text>
<text x="49.5" y="25.4">10R</text>
<text x="58.3" y="29.8">C6</text>
<text x="26.6" y="31.7">SN1</text>
<text x="48.2" y="34.9">R13</text>
<text x="58.3" y="31.7">1uF</text>
<text x="59.6" y="34.9">R14</text>
<text x="72.4" y="33.6">U4A</text>
<text x="102.8" y="34.9">R12</text>
<text x="48.2" y="36.8">10K</text>
<text x="59.6" y="36.8">10K</text>
<text x="102.4" y="36.8">100K</text>
<text x="103" y="39.4">C7</text>
<text x="177.4" y="41.9">1M</text>
<text x="177.5" y="40">R4</text>
<text x="71.4" y="44.4">LT6011</text>
<text x="102.1" y="44.4">220nF</text>
<text x="120.6" y="45.8" transform="rotate(-90 120.6 45.8)">47K</text>
<text x="122.5" y="45.8" transform="rotate(-90 122.5 45.8)">R17</text>
<text x="176.5" y="43.8">10nF</text>
<text x="49.5" y="48.9">R15</text>
<text x="49.5" y="50.8">47R</text>
<text x="49.5" y="53.3">R25</text>
<text x="101.2" y="48.3">LT6011</text>
<text x="155.2" y="53.3">200K</text>
<text x="173.3" y="48.9">+6V</text>
<text x="177.7" y="48.9">C4</text>
<text x="19" y="54.3" transform="rotate(-90 19 54.3)">R2</text>
<text x="20.9" y="54.7" transform="rotate(-90 20.9 54.7)">47R</text>
<text x="49.8" y="55.2">1M</text>
<text x="102.2" y="58.4">U4B</text>
<text x="155.1" y="55.2">R7B0</text>
<text x="155.5" y="58.4">DNP</text>
<text x="189.6" y="59">R3</text>
<text x="38.9" y="62.2">100K</text>
<text x="39.5" y="64.8">C1</text>
<text x="39.7" y="60.3">R6</text>
<text x="155.2" y="64.8">180K</text>
<text x="155.2" y="60.3">R6A0</text>
<text x="188.8" y="61">100R</text>
<text x="38.6" y="69.8">220nF</text>
<text x="51.4" y="67.4" transform="rotate(-90 51.4 67.4)">R18</text>
<text x="53.3" y="67.4" transform="rotate(-90 53.3 67.4)">47K</text>
<text x="56.5" y="67.4" transform="rotate(-90 56.5 67.4)">R20</text>
<text x="58.4" y="67.4" transform="rotate(-90 58.4 67.4)">N/F</text>
<text x="145.4" y="66.3" transform="rotate(-90 145.4 66.3)">4.7K</text>
<text x="147.3" y="66.1" transform="rotate(-90 147.3 66.1)">R29</text>
<text x="155.1" y="66.7">R6B0</text>
<text x="155.2" y="71.1">R7A0</text>
<text x="155.5" y="69.2">DNP</text>
<text x="145.4" y="73.9" transform="rotate(-90 145.4 73.9)">4.7K</text>
<text x="147.3" y="73.7" transform="rotate(-90 147.3 73.7)">R30</text>
<text x="167.6" y="75.9" transform="rotate(-90 167.6 75.9)">1M</text>
<text x="169.5" y="75.9" transform="rotate(-90 169.5 75.9)">R9</text>
<text x="196.8" y="76.9" transform="rotate(-90 196.8 76.9)">22K</text>
<text x="198.7" y="76.5" transform="rotate(-90 198.7 76.5)">R1</text>
<text x="200.7" y="76.7" transform="rotate(-90 200.7 76.7)">C3</text>
<text x="205.7" y="77.6" transform="rotate(-90 205.7 77.6)">220pF</text>
<text x="19" y="80.1" transform="rotate(-90 19 80.1)">R26</text>
<text x="20.9" y="79.7" transform="rotate(-90 20.9 79.7)">1M</text>
<text x="145.4" y="82.3" transform="rotate(-90 145.4 82.3)">200K</text>
<text x="147.3" y="81.6" transform="rotate(-90 147.3 81.6)">R8</text>
<text x="37.1" y="84.4">LT6011</text>
<text x="38.1" y="87">U1A</text>
<text x="106.6" y="94.6">10nF</text>
<text x="107.3" y="90.2">R22</text>
<text x="107.6" y="92.1">1M</text>
<text x="84.9" y="101.6">R21B0</text>
<text x="85.3" y="99.7">200K</text>
<text x="107.9" y="99.7">C9</text>
<text x="257.7" y="99.7">100nF</text>
<text x="85" y="106.7">R19A0</text>
<text x="85.6" y="104.8">DNP</text>
<text x="119" y="107.3">100R</text>
<text x="119.3" y="105.4">R24</text>
<text x="171.4" y="104.1">+6V</text>
<text x="258.4" y="105.4">C10</text>
<text x="75.6" y="112.6" transform="rotate(-90 75.6 112.6)">4.7K</text>
<text x="77.5" y="112.4" transform="rotate(-90 77.5 112.4)">R31</text>
<text x="84.9" y="113">R19B0</text>
<text x="85.3" y="111.1">180K</text>
<text x="85" y="117.5">R21A0</text>
<text x="85.6" y="115.6">DNP</text>
<text x="105" y="114.3">LT6011</text>
<text x="106" y="116.8">U1B</text>
<text x="158.7" y="118.1">C8</text>
<text x="183.4" y="118.1">C2</text>
<text x="75.6" y="120.2" transform="rotate(-90 75.6 120.2)">4.7K</text>
<text x="77.5" y="120.1" transform="rotate(-90 77.5 120.1)">R32</text>
<text x="97.8" y="122.3" transform="rotate(-90 97.8 122.3)">1M</text>
<text x="99.7" y="122.6" transform="rotate(-90 99.7 122.6)">R23</text>
<text x="127" y="123.2" transform="rotate(-90 127 123.2)">22K</text>
<text x="128.9" y="123.2" transform="rotate(-90 128.9 123.2)">R10</text>
<text x="130.8" y="123.8" transform="rotate(-90 130.8 123.8)">C11</text>
<text x="135.9" y="123.9" transform="rotate(-90 135.9 123.9)">220pF</text>
<text x="156.8" y="120.6">100nF</text>
<text x="166.4" y="120.1" transform="rotate(-90 166.4 120.1)">U4C</text>
<text x="169.5" y="121.4" transform="rotate(-90 169.5 121.4)">LT6011</text>
<text x="177.2" y="120.1" transform="rotate(-90 177.2 120.1)">U1C</text>
<text x="181" y="120.7" transform="rotate(-90 181 120.7)">LT6011</text>
<text x="182.2" y="120.6">10uF</text>
<text x="75.6" y="128.7" transform="rotate(-90 75.6 128.7)">200K</text>
<text x="77.5" y="127.9" transform="rotate(-90 77.5 127.9)">R7</text>
<text x="51.3" y="154.9">+6V</text>
<text x="40.6" y="158.7">R16</text>
<text x="40.6" y="160.6">22R</text>
<text x="54.6" y="164.9" transform="rotate(-90 54.6 164.9)">1uF</text>
<text x="84.4" y="167.6" transform="rotate(-90 84.4 167.6)">C12</text>
<text x="85.7" y="167" transform="rotate(-90 85.7 167)">10uF</text>
<text x="119.4" y="165.5" transform="rotate(-90 119.4 165.5)">1M</text>
<text x="121.3" y="165.8" transform="rotate(-90 121.3 165.8)">R27</text>
<text x="144.8" y="166" transform="rotate(-90 144.8 166)">0R</text>
<text x="146.7" y="166.8" transform="rotate(-90 146.7 166.8)">R5A0</text>
<text x="149.2" y="166" transform="rotate(-90 149.2 166)">0R</text>
<text x="151.1" y="166.8" transform="rotate(-90 151.1 166.8)">R5B0</text>
<text x="54.6" y="169.4" transform="rotate(-90 54.6 169.4)">C5</text>
<text x="97.8" y="170.2" transform="rotate(-90 97.8 170.2)">30K</text>
<text x="99.7" y="170.2" transform="rotate(-90 99.7 170.2)">R21</text>
<text x="119.4" y="174.7" transform="rotate(-90 119.4 174.7)">10K</text>
<text x="121.3" y="174.7" transform="rotate(-90 121.3 174.7)">R28</text>
<text x="97.8" y="185.2" transform="rotate(-90 97.8 185.2)">220K</text>
<text x="99.7" y="184.8" transform="rotate(-90 99.7 184.8)">R19</text>
</g>
</svg>
